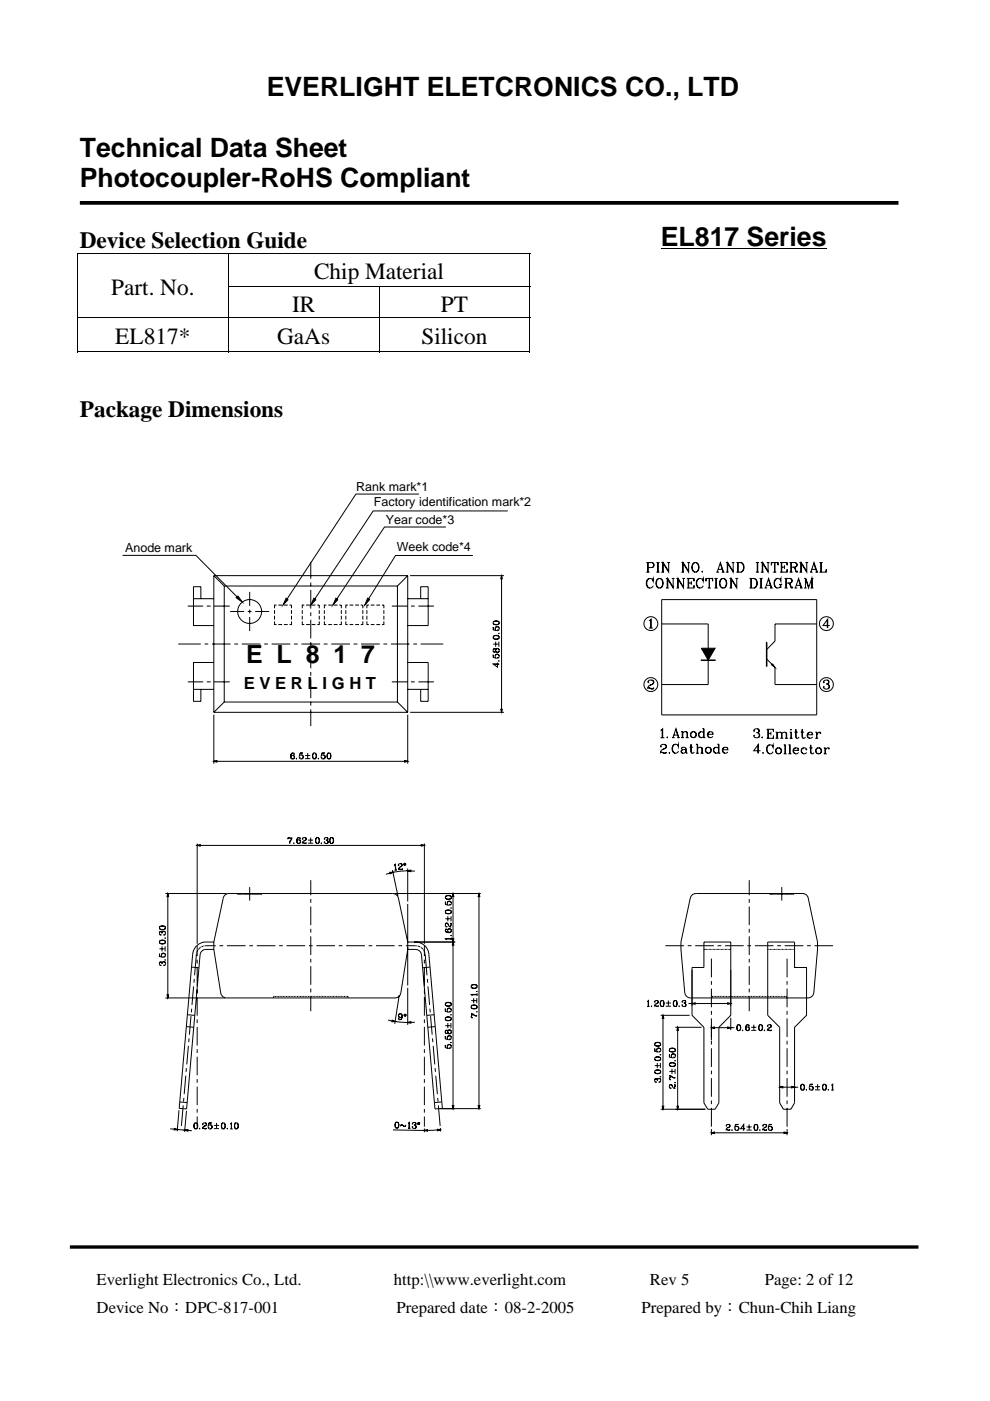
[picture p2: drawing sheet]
<svg xmlns="http://www.w3.org/2000/svg" width="210mm" height="297mm" viewBox="0 0 210 297" stroke-linecap="round" stroke-linejoin="round" font-family="sans-serif">
<path d="M14.8 264.4h179.9" fill="none" stroke="#000" stroke-width=".71" stroke-linecap="butt"/>
<g fill="none" stroke="#000" stroke-width=".21">
<path d="M16.4 53.7h96M16.4 53.8v6.8M48.4 53.8v6.8M112.3 53.8v6.8M140.1 52.8h35.1M16.4 67.4h96M16.4 74.6h31.9M16.4 60.7v6.6M16.4 67.4v7.3M48.3 60.7h64.1M48.4 60.7v6.6M48.4 67.4v7.3"/>
<path d="M48.5 74.6h31.8M80.4 60.7v6.6M80.4 67.4v7.3M80.5 74.6h31.7M112.3 60.7v6.6M112.3 67.4v7.3"/>
</g>
<path d="M16.9 43h173.6" fill="none" stroke="#000" stroke-width=".79" stroke-linecap="butt"/>
<path d="M16.4 53.6h.1v.2h-.1zM112.2 53.6h.2v.2h-.2zM16.4 60.6h.1v.1h-.1zM112.2 74.5h.2v.2h-.2z" fill="#000"/>
<path d="M19 97.6h171.5v155h-171.5z" fill="#fff"/>
<g fill="none" stroke="#000" stroke-width=".21">
<path d="M26 117.8h15.5l8.7 8.7M65.9 119.1v3.6M88.8 104.8h-13.3l-14.6 22.2M94.5 111.7h-13l-10.1 15.3M100.3 117.8h-16.4l-5.7 9.2M107.7 108.3h-28.6l-12.3 18.7M137 119.3h1.2a.53 .53 0 0 1 .5 .5 .53 .53 0 0 1-.5 .5h-.8M137.3 119.3v2M137.4 119.3v2M138.2 119.3a.55 .55 0 0 1 .4 .5 .55 .55 0 0 1-.4 .5M139.2 119.3h.6M139.4 119.3v2"/>
<path d="M139.6 119.3v2M140.2 119.3h.4M140.5 119.3v2M141.5 119.3h.5M141.8 119.3v2l-1.2-1.8M144.5 119.3h.3M144.7 119.3v2M145.7 119.3h.6M146 119.3v2l-1.2-1.8M147.3 119.3a1.06 1.06 0 0 0-.6 1.1 1.06 1.06 0 0 0 .8 .9 1.09 1.09 0 0 0 .7-1 1.09 1.09 0 0 0-.7-1 1.11 1.11 0 0 0-.7 .9 1.11 1.11 0 0 0 .5 1.1M147.5 119.3a1.16 1.16 0 0 1 0 2M152.7 119.6l.6 1.7"/>
<path d="M153.9 119.3h.4M154.2 119.3v2M155.2 119.3h.5M155.4 119.3v2l-1.1-1.8M156.1 119.3h1a1.09 1.09 0 0 1 .7 1 1.09 1.09 0 0 1-.7 1h-1M156.4 119.3v2M156.5 119.3v2M157.1 119.3a1.16 1.16 0 0 1 0 2M160.3 119.3h.6M160.5 119.3v2M160.7 119.3v2M161.3 119.3h.4"/>
<path d="M161.6 119.3v2M162.6 119.3h.6M162.9 119.3v2l-1.2-1.8M163.6 119.3l-.1 .5v-.5h1.5v.5l-.1-.5M164.2 119.3v2M164.3 119.3v2M165.4 119.3h1.5v.5l-.1-.5M165.7 119.3v2M165.8 119.3v2M166.3 119.8v.8M167.4 119.3h1.2a.49 .49 0 0 1 .4 .2 .49 .49 0 0 1-.1 .6l-.3 .1h-.8M167.7 119.3v2"/>
<path d="M167.8 119.3v2M168.6 119.3l.3 .4-.1 .4-.2 .1M169.5 119.3h.4M169.8 119.3v2M170.8 119.3h.5M171 119.3v2l-1.1-1.8M172.6 119.6l.6 1.7M173.7 119.3h.7M174 119.3v2M174.1 119.3v2M37.8 136.5h4.8M39.8 128.5h3.3"/>
<path d="M41 126.9h4.3M42.6 126.9v-2.5h-1.6v8.2h4.3M43.4 136.5h.8M43.9 128.5h.8M45 136.5h3.9M45.3 122h41.1M45.3 122v29M45.3 122l2.2 2.2M45.4 128.5h3.3M47.5 124.2h36.8M47.5 124.2v24.6M48.8 129.6h3"/>
<path d="M49.7 136.5h.8M50.1 126.7l.3-.4 1 1.4zM51.3 136.5h3.9M52.5 129.6h.8M52.9 125.5v3M52.9 129.2v.8M52.9 130.8v3M54.1 129.6h3M56 136.5h.8M57.6 136.5h4M58.2 131.7v.7h.4M58.2 129.4v.8"/>
<path d="M58.2 130.6v.8M58.6 128.3h-.4v.7M59 132.4h.8M59 128.3h.8M60.2 132.4h.8M60.2 128.3h.8M60.7 126.8l.4 .3-1.1 1.2zM61.4 128.3h.4v.7M61.8 131.7v.7h-.4M61.8 129.4v.8M61.8 130.6v.8M62.3 136.5h.8"/>
<path d="M63.9 136.5h4M64.1 131.7v.7h.4M64.1 129.4v.8M64.1 130.6v.8M64.5 128.3h-.4v.7M64.9 132.4h.8M64.9 128.3h.8M65.9 123.5v.8M65.9 125.1v3.9M65.9 129.8v.8M65.9 131.4v4M65.9 136.1v.8"/>
<path d="M65.9 137.7v4M66.1 132.4h.8M66.1 128.3h.8M66.5 126.8l.5 .3-1.1 1.2zM67.3 128.3h.4v.7M67.7 131.7v.7h-.4M67.7 129.4v.8M67.7 130.6v.8M68.6 136.5h.8M68.8 131.7v.7h.4M68.8 129.4v.8M68.8 130.6v.8"/>
<path d="M69.2 128.3h-.4v.7M69.6 132.4h.8M69.6 128.3h.8M70.2 136.5h4M70.8 132.4h.8M70.8 128.3h.8M71.2 126.8l.4 .3-1 1.2zM71.9 128.3h.5v.7M72.4 131.7v.7h-.5M72.4 129.4v.8M72.4 130.6v.8M73.3 131.7v.7h.4"/>
<path d="M73.3 129.4v.8M73.3 130.6v.8M73.7 128.3h-.4v.7M74.1 132.4h.8M74.1 128.3h.8M75 136.5h.8M75.3 132.4h.8M75.3 128.3h.8M76.5 128.3h.4v.7M76.6 136.5h3.9M76.9 131.7v.7h-.4M76.9 129.4v.8"/>
<path d="M76.9 130.6v.8M77.8 131.7v.7h.4M77.8 129.4v.8M77.8 130.6v.8M78 126.8l.4 .3-1.1 1.2zM78.2 128.3h-.4v.7M78.6 132.4h.8M78.6 128.3h.8M79.8 132.4h.8M79.8 128.3h.8M81 128.3h.4v.7M81.3 136.5h.8"/>
<path d="M81.4 131.7v.7h-.4M81.4 129.4v.8M81.4 130.6v.8M82.9 136.5h3.9M83.1 128.5h3.2M84.3 124.2v24.6M86.4 122v29M86.4 126.9h4.4M86.4 122l-2.1 2.2M87 122h19.8M87.1 128.5h.8M87.6 136.5h.8"/>
<path d="M88.7 128.5h3.3M89.2 136.5h4.8M89.2 126.9v-2.5h1.6v8.2h-4.4M104.6 138l.1 .3 .4-.1v-.4l-.2-.3-.3 .1v.4l.1 .2 .4-.2M104.6 137.8l.1-.2 .4 .2 .2-.3a.42 .42 0 0 1 .6 .4 .42 .42 0 0 1-.7 .4l-.1-.3M104.6 135.2a.69 .69 0 0 0 .6 .4 .69 .69 0 0 0 .6-.5 .69 .69 0 0 0-.6-.4 .69 .69 0 0 0-.6 .5 .82 .82 0 0 0 1.2 0M104.6 132.1a.69 .69 0 0 0 .6 .4 .69 .69 0 0 0 .6-.5 .69 .69 0 0 0-.6-.4 .69 .69 0 0 0-.6 .5 .82 .82 0 0 0 1.2 0M104.6 136.6h1M104.6 139.4v-.6v.6l.6 .1a.45 .45 0 0 1-.2-.7 .45 .45 0 0 1 .7 0 .45 .45 0 0 1-.2 .7h.1M104.6 135a.86 .86 0 0 1 1.2 .1M104.6 133.6v-.7v.7l.6 .1a.44 .44 0 0 1-.2-.7 .44 .44 0 0 1 .7 0 .44 .44 0 0 1-.2 .7l.1-.1M104.6 131.9a.89 .89 0 0 1 1.2 .1"/>
<path d="M105 139l.3-.3 .5 .3M105 133.2l.3-.3h.3l.2 .3M105.1 138l.2 .3h.3l.2-.3M105.1 136v1.1M105.2 137.7l.4-.2 .2 .3M105.7 134.3h.1zM105.8 136v1.1M106.1 122.8l.2-.8 .2 .8M106.3 122v29M137 121.3h.7M137.6 131.6l.4-.3v1.9M137.6 133.2h.8"/>
<path d="M137.7 122.6a1.16 1.16 0 0 0 0 2.1M138 131.4v1.8M138.4 122.9l.1 .3v-.6l-.1 .3a.75 .75 0 0 0-.9-.2 .75 .75 0 0 0-.5 .7v.5a.75 .75 0 0 0 .6 .8 .75 .75 0 0 0 .9-.5M139.2 121.3h.6M139.7 122.6a1.1 1.1 0 0 0-.6 1.1 1.1 1.1 0 0 0 .6 1 1.03 1.03 0 0 0 .9-1 1.03 1.03 0 0 0-.9-1.1 1.18 1.18 0 0 0 0 2.1M139.9 122.6a1.18 1.18 0 0 1 0 2.1M140.2 121.3h.6M140.3 132.3h9.9v12.8h-9.9M140.3 127.1h32.9v24.5h-32.9zM141.2 122.6h.4M141.2 124.7h.6M141.5 122.6v2.1"/>
<path d="M141.8 121.1l-1.2-1.8v2M142.4 122.6h.6M142.7 124.5l-1.1-1.9v2.1M142.7 122.6v2.1l-1.1-1.9M143.4 122.6h.4M143.4 124.7h.6M143.7 122.6v2.1M144.5 121.3h.5M144.7 122.6h.5M144.9 124.5l-1.1-1.9v2.1M144.9 122.6v2.1l-1.1-1.9M145.6 122.6h1.6v.6l-.1-.6"/>
<path d="M145.6 124.7h1.6v-.6l-.1 .6M145.9 122.6v2.1M146 121.1l-1.2-1.8v2M146 122.6v2.1M146 123.6h.6M146.6 123.2v.8M148.3 122.6a1.15 1.15 0 0 0 0 2.1M148.7 139.9l1.5 .1zM148.7 137.4h2.9l-1.4 2.6zM148.8 121.2h.2zM149 122.9l.1 .3v-.6l-.1 .3a.75 .75 0 0 0-.9-.2 .75 .75 0 0 0-.5 .7 .9 .9 0 0 0 .2 1 .9 .9 0 0 0 1 .2l.3-.4M149.8 122.6l-.1 .6v-.6h1.4v.6l-.1-.6"/>
<path d="M150.1 124.7h.6M150.2 139.9l1.4 .1zM150.3 122.6v2.1M150.4 122.6v2.1M151.5 122.6h.7M151.5 124.7h.7M151.8 122.6v2.1M151.9 121.3h.6M151.9 122.6v2.1M152.1 121.3l.6-2 .7 2M152.3 120.7h.8M153 121.3h.6"/>
<path d="M153.2 122.6a1.06 1.06 0 0 0-.7 1.1 1.06 1.06 0 0 0 .9 1 1.06 1.06 0 0 0 .7-1.1 1.06 1.06 0 0 0-.9-1 1.18 1.18 0 0 0 0 2.1M153.4 122.6a1.18 1.18 0 0 1 0 2.1M153.9 121.3h.6M154.7 122.6h.3M154.7 124.7h.5M155 122.6v2.1M155.4 121.1l-1.1-1.8v2M155.9 122.6h.6M156.2 124.5l-1.2-1.9v2.1M156.2 122.6v2.1l-1.2-1.9M158.9 122.6h1a1.09 1.09 0 0 1 .7 1.1 1.09 1.09 0 0 1-.7 1h-1M159.2 122.6v2.1"/>
<path d="M159.3 122.6v2.1M159.9 122.6a1.15 1.15 0 0 1 0 2.1M160.3 121.3h.6M161 122.6h.7M161 124.7h.7M161.3 121.3h.6M161.3 122.6v2.1M161.4 122.6v2.1M162.1 124.7h.6M162.3 124.7l.7-2.1 .6 2.1M162.5 124.1h.8M162.5 136.2l.1 5z"/>
<path d="M162.5 136.2v5M162.6 139.7l1.7 1.8v3.6h8.9M162.9 121.1l-1.2-1.8v2M163 122.9l.5 1.8M163.2 124.7h.6M163.9 121.3h.7M164.8 122.6a1.16 1.16 0 0 0 0 2.1M165.2 123.9h.6M165.4 121.3h1.5v-.6l-.1 .6M165.5 122.9l.1 .3v-.6l-.1 .3a.74 .74 0 0 0-.9-.2 .74 .74 0 0 0-.5 .7 .89 .89 0 0 0 .2 1 .89 .89 0 0 0 1 .2l.2-.2M165.5 123.9v.8M165.6 123.9v.8"/>
<path d="M165.8 120.2h.5M166.3 122.6h1.2l.5 .4-.2 .5-1.1 .1M166.3 124.7h.7M166.6 122.6v2.1M166.7 122.6v2.1M167.2 123.6l.3 .2 .4 .8 .2-.1M167.4 123.7l.3 .9 .3 .1 .1-.3M167.4 121.3h.7M167.5 122.6l.4 .4-.1 .4-.3 .2M168.3 120.2l.3 .2 .2 .7h.3M168.4 120.3l.4 1h.2l.1-.3M168.4 124.7h.6"/>
<path d="M168.6 124.7l.7-2.1 .7 2.1M168.8 124.1h.9M169.3 122.9l.6 1.8M169.5 121.3h.6M169.6 124.7h.6M170.5 122.6h.4l.5 1.8M170.5 124.7h.5M170.8 124.7v-2.1l.6 2.1 .7-2.1v2.1M171 121.1l-1.1-1.8v2M171.7 121.3h.6M171.8 124.7h.7M171.9 121.3l.7-2 .7 2"/>
<path d="M172.1 120.7h.9M172.1 122.6h.4M172.2 122.6v2.1M172.9 121.3h.6M173.2 132.3h-8.9v3.6l-1.7 1.8M173.7 121.3h1.5v-.6l-.1 .6M175.4 131.4v1.8M175.9 132.6h-1.4l1-1.3v1.9M39.8 144.6h3.3M41 146.2h4.3M43.9 144.6h.8M45.3 151h41.1"/>
<path d="M45.3 151.5v10.4M45.3 140.5h-4.3v8.2h1.6v-2.5M45.4 144.6h3.3M47.5 148.8h36.8M47.5 148.8l-2.2 2.2M62 159.6a.77 .77 0 0 0 0 1.3M62.3 159.8v.2l-.1-.4a.64 .64 0 0 0-.6 .6 .64 .64 0 0 0 .5 .7 .39 .39 0 0 0 .4-.4 .39 .39 0 0 0-.4-.4 .39 .39 0 0 0-.4 .4M63.6 159.7l.6-.1h-.6l-.1 .7a.45 .45 0 0 1 .7-.2 .45 .45 0 0 1 0 .7 .45 .45 0 0 1-.7-.2v.1M65.2 159.6v1.1M65.9 142.5v.8M65.9 144.1v3.9M65.9 148.8v.8"/>
<path d="M65.9 150.4v3.5M66.6 159.6a.69 .69 0 0 0-.4 .7 .69 .69 0 0 0 .5 .6 .69 .69 0 0 0 .4-.7 .69 .69 0 0 0-.5-.6 .82 .82 0 0 0 0 1.3M66.9 159.7a.88 .88 0 0 1-.2 1.2M68.2 159.7l.7-.1h-.7l-.1 .7a.45 .45 0 0 1 .7-.2 .45 .45 0 0 1 0 .7 .45 .45 0 0 1-.7-.2l.1 .1M69.7 159.6a.69 .69 0 0 0-.4 .7 .69 .69 0 0 0 .5 .6 .69 .69 0 0 0 .4-.7 .69 .69 0 0 0-.5-.6 .82 .82 0 0 0 0 1.3M69.9 159.7a.88 .88 0 0 1-.1 1.2M83.1 144.6h3.2M84.3 148.8l2.1 2.2M86.4 151.5v10.4M86.4 146.2h4.4M86.4 140.5h4.4v8.2h-1.6v-2.5M87 151h19.8"/>
<path d="M87.1 144.6h.8M88.7 144.6h3.3M104.7 140.8h1.1M105.5 140.5v1l-.9-.7h1.2M105.8 140.1v.1zM106.1 150.3l.2 .7 .2-.7M137.5 144.5v.2l-.1-.1a.66 .66 0 0 1 .6-.4 .66 .66 0 0 1 .6 .5l-.3 .4a.94 .94 0 0 0-.9 1M137.6 145.8l.5 .3h.4l.1-.3-.2 .2-.8-.2-.2 .1M138.2 144.2l.3 .2v.3l-.7 .6M140 154.9l.5-.4v1.9M140 156.4h.9M140.1 158.2v.2l-.1-.1a.65 .65 0 0 1 .7-.5 .65 .65 0 0 1 .6 .6l-.4 .3a.94 .94 0 0 0-.9 1"/>
<path d="M140.3 159.5l.5 .2h.3l.2-.2-.3 .1-.7-.1-.3 .1M140.4 154.6v1.8M140.9 157.8l.3 .4a.74 .74 0 0 1-.7 .7M141.4 156.3h.2zM141.9 159.6h.1zM142.5 156.4h.5M142.7 156.4l.6-1.9 .6 1.9M142.9 155.9h.8M143.1 157.8a1.1 1.1 0 0 0 0 1.9M143.3 154.7l.5 1.7M143.6 156.4h.5M143.8 158.1v.2v-.5v.3a.71 .71 0 0 0-.8-.3 .71 .71 0 0 0-.5 .7 .79 .79 0 0 0 .2 1 .79 .79 0 0 0 1.1-.1v-.2"/>
<path d="M144.4 156.4h.6M144.4 155.1h.4v1.3M144.6 158.6l-.1 .1 .3-.3 .6 .2 .1 .8 .2 .3M144.7 155.1v1.3M144.8 159a.38 .38 0 0 0-.3 .3 .38 .38 0 0 0 .3 .4M144.8 155.4a.61 .61 0 0 1 1 0v1M145.4 158.6v.8l.4 .3M145.4 158.8l-.9 .2-.1 .4a.57 .57 0 0 0 1 0M145.4 155.1l.3 .3v1M145.4 156.4h.6M146.2 158.4h.7M146.5 157.8l.1 1.8a.37 .37 0 0 0 .6-.2"/>
<path d="M146.6 157.8v1.5l.1 .4M146.9 155.1a.64 .64 0 0 0-.4 1 .64 .64 0 0 0 1.1 0 .64 .64 0 0 0-.5-1 .65 .65 0 0 0-.6 .6 .65 .65 0 0 0 .4 .7M147.1 155.1a.67 .67 0 0 1 .5 .7 .67 .67 0 0 1-.5 .6M147.6 157.8h.3v1.9M147.6 159.7h.6M147.8 157.8v1.9M147.9 158.7a.61 .61 0 0 1 1 0v1M148.5 158.4l.3 .3v1M148.5 159.7h.7M148.6 155.1a.67 .67 0 0 0-.4 .7 .67 .67 0 0 0 .4 .6M148.9 154.5h.4v1.9M149.2 155.4a.61 .61 0 0 0-.9-.1 .61 .61 0 0 0 0 .9 .61 .61 0 0 0 .9-.1"/>
<path d="M149.2 154.5v1.9h.3M150.1 158.4a.64 .64 0 0 0-.5 1 .64 .64 0 0 0 1.1 0 .64 .64 0 0 0-.4-1 .65 .65 0 0 0-.7 .6 .65 .65 0 0 0 .5 .7M150.1 155.7h1.1a.64 .64 0 0 0-.8-.5 .64 .64 0 0 0-.5 .7 .64 .64 0 0 0 .8 .5l.5-.3M150.3 158.4a.66 .66 0 0 1 .4 .7 .66 .66 0 0 1-.4 .6M150.5 155.1a.67 .67 0 0 0-.4 .7 .67 .67 0 0 0 .4 .6M151 155.2l.1 .5M151.8 158.4a.66 .66 0 0 0-.5 .7 .66 .66 0 0 0 .5 .6M152.1 157.8h.3v1.9M152.3 158.7a.61 .61 0 0 0-.9-.1 .61 .61 0 0 0 0 .9 .61 .61 0 0 0 .9-.1M152.3 157.8v1.9h.4M153.2 159h1.1a.63 .63 0 0 0-.7-.5 .63 .63 0 0 0-.5 .8 .63 .63 0 0 0 .8 .4l.4-.3M153.7 158.4a.67 .67 0 0 0-.5 .7 .67 .67 0 0 0 .5 .6"/>
<path d="M154.2 158.5v.5M159.9 154.9v.2v-.4a.72 .72 0 0 1 1.1 .1l-.1 .4-.6 .1M160.6 154.5l.3 .3v.3l-.3 .2a.55 .55 0 0 1 .5 .6 .55 .55 0 0 1-.5 .5l-.6-.1-.2-.2 .1-.2v.2M160.7 158v1.7M160.9 155.5a.61 .61 0 0 1-.1 .8M161.2 159.2h-1.4l1-1.4v1.9M161.5 156.3h.2zM161.7 159.6h.2zM162.5 154.6h1.5v.6l-.1-.6M162.5 156.5h1.5v-.5l-.1 .5M162.8 154.6v1.9M162.9 154.6v1.9"/>
<path d="M162.9 155.5h.5M163.2 157.9a1.08 1.08 0 0 0 0 1.9M163.4 155.2v.7M163.8 140.7l.5 .8-.7-.6zM163.8 158.2l.1 .3v-.6l-.1 .3a.79 .79 0 0 0-1-.1 .79 .79 0 0 0-.3 1 .71 .71 0 0 0 .6 .7 .71 .71 0 0 0 .8-.4M164.4 155.2h.4v1.3M164.4 156.5h.7M164.7 155.2v1.3M164.8 155.5a.58 .58 0 0 1 1 0v1M165 158.6a.64 .64 0 0 0-.5 .9 .64 .64 0 0 0 1.1 0 .64 .64 0 0 0-.4-.9 .65 .65 0 0 0-.7 .5 .65 .65 0 0 0 .5 .7M165.2 158.6a.67 .67 0 0 1 .4 .6 .67 .67 0 0 1-.4 .6M165.4 155.2l.3 .3v1"/>
<path d="M165.4 156.5h.7M165.8 155.5a.58 .58 0 0 1 1 0v1M166.2 157.9h.3v1.9M166.2 159.8h.6M166.4 155.2l.3 .3v1M166.4 157.9v1.9M166.4 156.5h.7M167.2 157.9h.3v1.9M167.2 159.8h.6M167.4 155.2h.4v1.3M167.4 157.9v1.9M167.4 156.5h.7"/>
<path d="M167.7 154.6v.2zM167.7 155.2v1.3M168.2 159.1h1.1a.63 .63 0 0 0-.8-.5 .63 .63 0 0 0-.4 .8 .63 .63 0 0 0 .8 .4l.4-.2M168.4 155.2h.7M168.7 158.6a.66 .66 0 0 0-.5 .6 .66 .66 0 0 0 .5 .6M168.7 154.6l.1 1.8a.37 .37 0 0 0 .6-.1M168.8 154.6v1.6l.2 .3M169.1 158.6l.1 .5M169.8 155.2h.7M170 154.6l.1 1.8a.37 .37 0 0 0 .7-.1M170.1 154.6v1.6l.2 .3M170.4 158.6a.67 .67 0 0 0-.5 .6 .67 .67 0 0 0 .5 .6"/>
<path d="M170.9 158.8v.1h.1a.64 .64 0 0 0-.9-.2 .64 .64 0 0 0 0 1 .64 .64 0 0 0 .9-.1M171.2 155.8h1.1a.63 .63 0 0 0-.8-.5 .63 .63 0 0 0-.4 .8 .63 .63 0 0 0 .8 .4l.4-.2M171.6 158.6h.7M171.7 155.2a.69 .69 0 0 0-.5 .7 .69 .69 0 0 0 .5 .6M171.9 157.9v1.8a.37 .37 0 0 0 .7-.1M171.9 157.9v1.6l.2 .3M172.1 155.3l.1 .5M172.8 155.2h.4v1.3M172.8 156.5h.7M173.1 155.2v1.3M173.5 158.6a.64 .64 0 0 0-.5 .9 .64 .64 0 0 0 1.1 0 .64 .64 0 0 0-.4-.9 .65 .65 0 0 0-.7 .5 .65 .65 0 0 0 .5 .7M173.7 158.6a.67 .67 0 0 1 .4 .6 .67 .67 0 0 1-.4 .6"/>
<path d="M173.9 155.3v.2l.1-.2a.46 .46 0 0 0-.7 .2l-.1 .3M174.6 159.8h.7M174.6 158.6h.4v1.2M174.7 144.5v.2l-.1-.1a.6 .6 0 0 1 .6-.4 .6 .6 0 0 1 .6 .5l-.1 .2-.6 .1M174.9 158.6v1.2M175.4 144.2a.48 .48 0 0 1 .2 .7l-.2 .1a.55 .55 0 0 1 .5 .6 .55 .55 0 0 1-.5 .5l-.6-.1-.2-.3 .1-.1v.1M175.7 145.2a.58 .58 0 0 1-.1 .8M175.7 158.6v.2l.1-.2a.53 .53 0 0 0-.8 .5M41.8 178.9v21.2M41.8 179.2h48.2M42.6 179l-.8 .2 .8 .2M45.3 161.4h41.1"/>
<path d="M46.1 161.2l-.8 .2 .8 .2M61 177.8l.2-.2 .5 .2 .2-.2-.4 1.2M61 177.6v.3M61.1 177.7l.6 .1M61.8 177.9l-.3 .5-.1 .4M62.2 160.2l.2 .3-.3 .4M62.3 178.7v.1zM62.8 160.8h.1zM63.3 177.6a.75 .75 0 0 0 0 1.2M63.5 178.1l.2 .4-.3 .3M63.6 177.8v.1l-.1-.3a.63 .63 0 0 0-.6 .6 .63 .63 0 0 0 .5 .6 .39 .39 0 0 0 .3-.4 .39 .39 0 0 0-.3-.3 .39 .39 0 0 0-.4 .3M64 160.1l.3 .3-.1 .3-.2 .2"/>
<path d="M64.2 177.8l-.1 .1a.43 .43 0 0 1 .5-.3 .43 .43 0 0 1 .4 .3l-.8 .6-.1 .3M64.3 178.7l.3 .1 .4-.1h-.9M64.7 177.6l.2 .3-.5 .4M64.7 160.2h1.1M64.7 160.8h1.1M65.3 178.1h1.1M65.3 178.8h1.1M65.9 177.6v1.1M67.2 177.6a.67 .67 0 0 0-.3 .7 .67 .67 0 0 0 .5 .5 .67 .67 0 0 0 .3-.6 .67 .67 0 0 0-.5-.6 .8 .8 0 0 0 0 1.2M67.5 160.8h.1zM67.5 177.6a.86 .86 0 0 1-.1 1.2M68.2 178.7v.1z"/>
<path d="M68.6 160.1l.3 .3v.3l-.3 .2M68.8 177.8l-.1 .1a.4 .4 0 0 1 .5-.3 .4 .4 0 0 1 .3 .3l-.4 .2M69.3 177.6l.2 .2-.2 .3 .3 .3a.43 .43 0 0 1-.4 .5 .43 .43 0 0 1-.5-.4l.1 .1M69.5 178.2l-.1 .6M70.3 177.6a.67 .67 0 0 0-.4 .7 .67 .67 0 0 0 .5 .5 .72 .72 0 0 0 0-1.2 .72 .72 0 0 0-.1 1.2M70.5 177.6a.88 .88 0 0 1-.1 1.2M85.7 161.2l.7 .2-.7 .2M89.2 179l.8 .2-.8 .2M90 178.9v21.2M33.8 199.8a.69 .69 0 0 0 .7 .4 .69 .69 0 0 0 .6-.5 .69 .69 0 0 0-.7-.4 .69 .69 0 0 0-.6 .5 .82 .82 0 0 0 1.3 0M33.8 197.7l.2-.2 .4 .2 .2-.3a.42 .42 0 0 1 .5 .4 .42 .42 0 0 1-.3 .5v-.1M33.8 196.8a.69 .69 0 0 0 .7 .4 .69 .69 0 0 0 .6-.5 .69 .69 0 0 0-.7-.4 .69 .69 0 0 0-.6 .5 .82 .82 0 0 0 1.3 0"/>
<path d="M33.9 199.6a.86 .86 0 0 1 1.2 .1M33.9 196.5a.89 .89 0 0 1 1.2 .2M34.4 197.9l-.2-.4a.39 .39 0 0 0-.4 .4 .39 .39 0 0 0 .3 .4v-.1M34.5 197.5l.5 .1M35 198.8v.1zM35.1 189.4h12.9M35.4 190.2l.2-.8 .2 .8M35.6 189.4h.1M35.6 189.4v22.2M45.3 199.7h-1.6a2.83 2.83 0 0 0-2.8 2.6l-2.9 32.7M45.3 199.7v1.6M50.4 189.4v.1"/>
<path d="M50.4 189.6h.1M50.6 189.6h.1M50.8 189.6h.1M51 189.6h.1M51.2 189.6h.1M51.4 189.6h.1M51.5 189.6h.2M51.7 189.6h.2M51.9 189.6h.1M52.1 189.6h.1M52.3 189.6h.1M52.5 189.6h.1"/>
<path d="M52.7 189.6h.1M52.9 189.6h.1M52.9 188.1v2.8M53.1 189.6h.1M53.3 189.6h.1M53.4 189.6h.2M53.6 189.6h.1M53.8 189.6h.1M54 189.6h.1M54.2 189.6h.1M54.4 189.6h.1M54.6 189.6h.3"/>
<path d="M54.9 189.6h.2M55.1 189.6h.2M55.5 189.4v.1M55.5 189.6h-.2M65.9 186.6v3.2M65.9 190.6v.8M65.9 192.2v4M65.9 196.9v.8M65.9 198.5v4M82.5 184.9l.8 .1-.7 .3M83.2 184.5l1.2 5.4M83.2 189.4a1.26 1.26 0 0 1 1.3 1l1.9 9.3h10.2"/>
<path d="M83.2 189.4l-34.9 .1-.5 .2-.4 .5-2.1 9.5M83.5 183.5l.3-.3 .1 1.3M83.6 189.4h18.3M83.8 183.3l.1 1.2M84.2 184.5h-.6M84.5 183.4l-.1 .1a.4 .4 0 0 1 .5-.4 .4 .4 0 0 1 .3 .5l-.5 .3-.2 .5M84.7 184.2l.3 .2 .3-.1v-.2l-.1 .2h-.7M84.9 183.1l.3 .4-.4 .4M85.4 184.7h.1M85.9 183l-.3 .2 .2 .3M85.9 183l.1 .2-.2 .3v-.5M85.9 183v.4"/>
<path d="M86.4 184.1v7M86.4 191.6v17.3M87.2 184.4l-.8 .2 .8 .2M88 184.7a15.5 15.5 0 0 0-6.2 .7M88.1 199.7a2.83 2.83 0 0 1 2.8 2.6l2.9 32.7-1.6 .1-2.8-32.6a1.27 1.27 0 0 0-1.3-1.2h-1.7l-1.4 9.2a1.25 1.25 0 0 1-1.3 1.1h-35.7a1.28 1.28 0 0 1-1.2-1.1l-1.5-9.2M94.4 197.3a.77 .77 0 0 0 1.3 .1M94.4 196l.4-.3 .3 .5M94.4 193.4a.69 .69 0 0 0 .7 .4 .69 .69 0 0 0 .6-.5 .69 .69 0 0 0-.7-.4 .69 .69 0 0 0-.6 .5 .82 .82 0 0 0 1.3 0M94.4 190.3a.69 .69 0 0 0 .7 .4 .69 .69 0 0 0 .6-.5 .69 .69 0 0 0-.7-.4 .69 .69 0 0 0-.6 .5 .82 .82 0 0 0 1.3 0M94.4 194.8h1.1M94.5 193.2a.84 .84 0 0 1 1.2 .1M94.5 191.8l-.1-.6v.6l.6 .1a.45 .45 0 0 1-.2-.7 .45 .45 0 0 1 .8 0 .45 .45 0 0 1-.2 .7v-.1"/>
<path d="M94.5 190.1a.86 .86 0 0 1 1.2 .1M94.5 199.1h1.2M94.6 197h.1h-.1l-.2 .1a.64 .64 0 0 0 .6 .6 .64 .64 0 0 0 .7-.4 .39 .39 0 0 0-.4-.4 .39 .39 0 0 0-.4 .4 .39 .39 0 0 0 .4 .4M94.7 196.5a.4 .4 0 0 1-.3-.5 .4 .4 0 0 1 .5-.3l.4 .8h.4M94.8 191.4l.4-.3 .5 .3M95 197.1l.3-.1 .4 .3M95 194.2v1.1M95.5 196.4l.2-.3v-.3l-.2-.1 .1 .2v.6M95.6 198.3h.1M95.6 192.4h.1M95.6 194.2v1.1M95.7 199h-1.3l.3 .3"/>
<path d="M95.7 198.8v.5M95.9 190.2l.2-.8 .2 .8M95.9 198.9l.2 .8 .2-.8M96.1 189.4v45.7M101.3 190.2l.3-.8 .2 .8M101.6 189.4v45.7M146.7 189.8l.8-.4h22.6a1.21 1.21 0 0 1 1.3 1l1.9 9.3v1.6l-.7 9.1a1.27 1.27 0 0 1-1.3 1.2h-25l-.7-.4-.4-.8-.8-9.1v-1.6l1.9-9.3zM158.9 186.6v3.2M158.9 190.6v.8M158.9 192.2v4M158.9 196.9v.8M158.9 198.5v4"/>
<path d="M162.8 199.7h5.7v5.4h2.5v10.2l-2.5 2.5v16l-.8 1.4h-1.6l-.8-1.4v-16l-2.5-2.5zM163.2 189.6h.2M163.2 189.4v.1M163.4 189.6h.2M163.6 189.6h.1M163.8 189.6h.1M164 189.6h.1M164.2 189.6h.1M164.4 189.6h.1M164.5 189.6h.2M164.7 189.6h.2M164.9 189.6h.2"/>
<path d="M165.1 189.6h.1M165.3 189.6h.1M165.5 189.6h.1M165.7 189.6h.1M165.8 188.1v2.8M165.9 189.6h.1M166.1 189.6h.1M166.3 189.6h.1M166.5 189.6h.1M166.6 189.6h.4M167 189.6h.2M167.2 189.6h.1"/>
<path d="M167.4 189.6h.1M167.6 189.6h.1M167.8 189.6h.1M168 189.6h.1M168.3 189.6h-.1M168.3 189.4v.1M33.8 204.2l.2-.2 .4 .2 .2-.3a.43 .43 0 0 1 .5 .3 .43 .43 0 0 1-.3 .5M33.8 201.2h1.1M33.9 202.8l-.1-.6v.6l.6 .1a.45 .45 0 0 1-.2-.7 .45 .45 0 0 1 .8 0 .45 .45 0 0 1-.2 .7M34.2 202.4l.4-.3 .5 .3M34.4 204.4l-.2-.5a.4 .4 0 0 0-.4 .4 .4 .4 0 0 0 .3 .4M34.4 200.6v1.1"/>
<path d="M34.5 204l.5 .1M34.9 203.5h.2zM35 200.6v1.1M35.1 211.6h12.7M35.4 210.8l.2 .8 .2-.8M39.5 217.7l1.6 .1M39.7 215.1l1.6 .2M40.5 215.4l-.3 4M40.6 205l1.6 .2M40.6 213.9v.8M41 209.1l-.3 4M41.2 207.6l-.1 .7"/>
<path d="M41.7 202.1l-.4 4.7M41.7 202v.1M41.8 200.5v2.2M41.8 203.5v.8M41.8 205.1v3.9M41.8 209.8v.8M41.8 211.4v3.9M41.8 216.1v.8M41.8 217.7v4M42 201.4l-.2 .5M42.1 201.3l-.1 .1M42.5 200.9l-.4 .3"/>
<path d="M42.6 200.8v.1M43.2 200.6l-.5 .1M43.3 200.5l-.1 .1M45.3 201.3h-1.6a1.27 1.27 0 0 0-1.3 1.2l-2.8 32.6M45.7 200.5h-2.2M46.5 200.5h.8M48.1 200.5h4M52.9 200.5h.7M54.4 200.5h4M58.2 211.3h-.2v.3M58.3 211.3h.2M58.7 211.3h.2"/>
<path d="M59 211.3h.2M59.2 200.5h.8M59.3 211.3h.2M59.6 211.3h.3M60 211.3h.2M60.3 211.3h.2M60.6 211.3h.3M60.7 200.5h4M61 211.3h.2M61.3 211.3h.2M61.6 211.3h.2M62 211.3h.2"/>
<path d="M62.3 211.3h.2M62.6 211.3h.2M63 211.3h.2M63.3 211.3h.2M63.6 211.3h.2M63.9 211.3h.3M64.3 211.3h.2M64.6 211.3h.2M64.9 211.3h.3M65.3 211.3h.2M65.5 200.5h.8M65.6 211.3h.2"/>
<path d="M65.9 203.3v.8M65.9 204.9v3.9M65.9 209.6v.8M65.9 211.2v3.2M66 211.3h.2M66.3 211.3h.2M66.6 211.3h.2M67 211.3h.2M67.1 200.5h3.9M67.3 211.3h.2M67.6 211.3h.2M67.9 211.3h.3"/>
<path d="M68.3 211.3h.2M68.6 211.3h.2M68.9 211.3h.3M69.3 211.3h.2M69.6 211.3h.2M69.9 211.3h.2M70.3 211.3h.2M70.6 211.3h.2M70.9 211.3h.2M71.2 211.3h.3M71.6 211.3h.2M71.8 200.5h.8"/>
<path d="M71.9 211.3h.2M72.2 211.3h.3M72.6 211.3h.2M72.9 211.3h.3M73.3 211.3h.2M73.4 200.5h4M73.6 211.3h.2v.3M78.1 200.5h.8M79.7 200.5h4M82.3 216.3l2.5 .4h3.2M83.1 216.2l.7 .4h-.8M84.5 200.5h.8"/>
<path d="M84.6 211l-.9 6.1M84.7 210.5h.1M84.9 214.9l-.4 .4 .3 .4M85 214.9l.2 .4-.3 .9M85.2 215.4a.41 .41 0 0 1-.5 .3 .41 .41 0 0 1-.2-.7 .41 .41 0 0 1 .7 0 .69 .69 0 0 1 .1 .8 .69 .69 0 0 1-.7 .4l-.1-.3v.1M85.9 215l-.2 .3 .2 .2 .2-.2-.1-.3M86 215l-.3 .2 .1 .2M86 215l-.1 .5M86 200.5h2.3M86.4 209.4v7.9M87.2 216.6l-.8 .2 .8 .2M88.4 200.5l.1 .1"/>
<path d="M88.6 200.6l.5 .1M89.2 200.8v.1M89.3 200.9l.3 .3M89.7 201.3l.1 .1M89.8 201.4l.2 .5M90 200.5v2.2M90 203.5v.8M90 205.1v3.9M90 209.8v.8M90 211.4v3.9M90 216.1v.8M90 217.7v4"/>
<path d="M90.1 202v.1M90.1 202.1l.4 4.7M90.6 207.6l.1 .7M90.7 209.1l.4 4M91.1 213.9l.1 .8M91.2 205l-1.6 .2M91.3 215.4l.3 4M92.1 215.1l-1.6 .2M92.3 217.7l-1.6 .1M94.4 218.9l.2 .2h.3l.1-.4-.2-.3-.3 .1-.1 .4 .2 .2 .4-.2M94.4 218.7l.2-.2 .4 .2 .2-.3a.43 .43 0 0 1 .5 .4 .43 .43 0 0 1-.5 .4l-.2-.3M94.4 216.1a.69 .69 0 0 0 .7 .3 .69 .69 0 0 0 .6-.5 .69 .69 0 0 0-.7-.3 .69 .69 0 0 0-.6 .5 .82 .82 0 0 0 1.3 0"/>
<path d="M94.4 213a.69 .69 0 0 0 .7 .3 .69 .69 0 0 0 .6-.4 .69 .69 0 0 0-.7-.4 .69 .69 0 0 0-.6 .5 .79 .79 0 0 0 1.3 0M94.4 217.5h1.1M94.5 215.8a.89 .89 0 0 1 1.2 .1M94.5 214.4l-.1-.6v.6l.6 .2a.45 .45 0 0 1-.2-.7 .45 .45 0 0 1 .8 0 .45 .45 0 0 1-.2 .7v-.1M94.5 212.7a.89 .89 0 0 1 1.2 .2M94.8 219.9l.4-.3 .5 .3M94.8 214.1l.4-.3 .5 .3M95 218.9l.2 .2 .5-.2M95 216.9v1.1M95 218.5l.4-.1 .3 .3M95.6 215.1v.1zM95.6 216.9v1.1"/>
<path d="M95.9 200.5l.2-.8 .2 .8M99.9 213.6a.67 .67 0 0 0 .7 .3 .67 .67 0 0 0 .6-.5 .72 .72 0 0 0-1.3 0 .72 .72 0 0 0 1.3 .2M99.9 209.2a.67 .67 0 0 0 .7 .4 .67 .67 0 0 0 .6-.5 .72 .72 0 0 0-1.3 0 .72 .72 0 0 0 1.3 .1M99.9 215.8h.4M99.9 212.2h1.1M99.9 213.3a.88 .88 0 0 1 1.3 .1M99.9 209a.88 .88 0 0 1 1.3 .1M99.9 210.9h1.3M100.1 215.2l-.1 .5M100.3 215l.4 .3 .5 .1M100.4 211.6v1.1M101.1 214.5h.1"/>
<path d="M101.1 210.1h.1M101.1 211.6v1.1M101.2 215.3l-1.3-.4 .2 .2-.2 .5 .2 .2M101.2 210.8h-1.3l.2 .3M101.2 210.6v.5M137.2 212.4l.3-.3v1.3M137.2 213.4h.5M137.4 212.2v1.2M138.2 213.3v.1zM138.8 212.4a.4 .4 0 0 1 .5-.3 .4 .4 0 0 1 .3 .5l-.7 .3-.1 .5M138.9 213.2l.4 .2h.2l.1-.2-.2 .1h-.6M139.3 212.1l.3 .4-.5 .4"/>
<path d="M140.1 215.3h6.1M140.3 212.1a.69 .69 0 0 0-.3 .7 .69 .69 0 0 0 .4 .6 .69 .69 0 0 0 .4-.7 .69 .69 0 0 0-.5-.6 .78 .78 0 0 0 0 1.3M140.4 216l.2-.7 .2 .7M140.6 212.2a.89 .89 0 0 1-.2 1.2M140.6 215.3v19.9M141.1 200.5h3.9M141.2 212.7h1.1M141.2 213.3h1.1M141.7 212.1v1.1M143.1 212.1a.69 .69 0 0 0-.4 .7 .69 .69 0 0 0 .5 .6 .69 .69 0 0 0 .4-.7 .69 .69 0 0 0-.5-.6 .78 .78 0 0 0 0 1.3M143.2 217.8h5.6M143.3 212.2a.89 .89 0 0 1-.1 1.2"/>
<path d="M143.5 218.5l.2-.7 .2 .7M143.7 217.8v17.4M144 213.3v.1zM144.7 212.4v.1v-.2l.2-.2 .4 .1v.4l-.3 .1M145.2 212.1l.1 .2-.1 .4 .3 .3a.44 .44 0 0 1-.4 .4 .44 .44 0 0 1-.5-.3h.1M145.3 212.8v.5M145.8 200.5h.8M146 212.8h9M147.4 200.5h4M147.5 212.6l-.8 .2 .8 .2M149.2 201.3h.2M149.2 217.8h.1"/>
<path d="M149.4 201.3h.2M149.7 201.3h.2M150 201.3h.2M150.3 201.3h.2M150.6 201.3h.2M150.8 203.2v4M150.8 208v.8M150.8 209.6v4M150.8 214.3v.8M150.8 215.9v4.7M150.8 217.9h4.9M150.9 201.3h.1"/>
<path d="M151.2 201.3h.1M151.2 211.3h-.2v.3M151.3 211.3h.2M151.4 201.3h.2M151.6 217.7l-.8 .2 .8 .2M151.6 211.3h.2M151.7 201.3h.2M151.9 211.3h.3M152 201.3h.2M152.1 200.5h.8M152.3 201.3h.2M152.3 211.3h.2"/>
<path d="M152.6 201.3h.2M152.6 211.3h.2M152.9 201.3h.2M153 211.3h.2M153.1 201.3h.2M153.3 211.3h.2M153.4 201.3h.2M153.6 211.3h.2M153.7 201.3h.2M153.7 200.5h4M153.9 211.3h.3M154 201.3h.2"/>
<path d="M154.2 212.6l.7 .2-.7 .2M154.2 217.7l.7 .2-.7 .2M154.3 211.3h.2M154.3 201.3h.2M154.6 201.3h.1M154.6 211.3h.2M154.9 201.3h.1M154.9 215.3v-15.6h-5.7v5.4h-2.5v10.2l2.5 2.5M154.9 215.8v2.6M154.9 215.3l-2.5 2.5v16l-.8 1.4h-1.5l-.9-1.4v-16M154.9 205.1h.1M154.9 211.3h.3"/>
<path d="M154.9 215.3h.1M155.3 211.3h.2M155.6 211.3h.2M155.9 211.3h.3M156.3 211.3h.2M156.6 217.3a.69 .69 0 0 0-.4 .6 .69 .69 0 0 0 .5 .6 .69 .69 0 0 0 .4-.7 .69 .69 0 0 0-.5-.5 .82 .82 0 0 0 0 1.2M156.6 211.3h.2M156.8 217.3a.86 .86 0 0 1-.1 1.2M156.9 211.3h.2M157.3 211.3h.2M157.4 218.5h.1zM157.6 211.3h.2"/>
<path d="M157.9 211.3h.2M158.3 211.3h.2M158.5 200.5h.8M158.5 217.3a.77 .77 0 0 0-.1 1.2M158.6 211.3h.2M158.7 217.8l.2 .4-.3 .3M158.8 217.4v.2l.1-.2-.2-.1a.64 .64 0 0 0-.6 .5 .64 .64 0 0 0 .5 .7 .39 .39 0 0 0 .3-.4 .39 .39 0 0 0-.4-.4 .39 .39 0 0 0-.4 .4M158.9 203.3v.8M158.9 204.9v3.9M158.9 209.6v.8M158.9 211.2v3.2M158.9 211.3h.2"/>
<path d="M159.2 211.3h.3M159.3 217.8h1.1M159.3 218.5h1.1M159.6 211.3h.2M159.8 217.3v1M159.9 211.3h.2M160.1 200.5h3.9M160.3 211.3h.2M160.6 211.3h.2M160.9 211.3h.2M161.2 217.3a.69 .69 0 0 0-.4 .6 .69 .69 0 0 0 .5 .6 .69 .69 0 0 0 .4-.7 .69 .69 0 0 0-.5-.5 .82 .82 0 0 0 0 1.2M161.2 211.3h.3"/>
<path d="M161.4 217.3a.86 .86 0 0 1-.1 1.2M161.6 211.3h.2M161.9 211.3h.2M162.2 218.5h.1M162.2 211.3h.3M162.6 211.3h.2M162.8 217.5l-.1 .1a.4 .4 0 0 1 .5-.4 .4 .4 0 0 1 .3 .5l-.6 .3-.2 .5M162.8 201.3h.1M162.9 218.3l.3 .2h.2l.2-.2-.2 .2-.7-.1M162.9 211.3h.2M163 201.3h.2M163.2 217.3l.3 .3-.5 .4"/>
<path d="M163.2 211.3h.3M163.3 201.3h.1M163.6 201.3h.1M163.6 211.3h.2M163.8 201.3h.2M163.9 211.3h.2M164.1 201.3h.2M164.2 211.3h.2M164.4 201.3h.2M164.6 211.3h.2M164.7 201.3h.2M164.8 200.5h.8"/>
<path d="M164.9 211.3h.2M165 201.3h.2M165.2 211.3h.2M165.2 201.3h.2M165.5 201.3h.2M165.6 211.3h.2M165.8 201.3h.2M165.9 211.3h.2M166.1 201.3h.2M166.2 211.3h.2M166.4 200.5h3.9M166.4 201.3h.2"/>
<path d="M166.5 211.3h.3v.3M166.7 201.3h.2M166.9 203.2v4M166.9 208v.8M166.9 209.6v4M166.9 214.3v.8M166.9 215.9v4M167 201.3h.2M167.2 201.3h.2M167.5 201.3h.2M167.8 201.3h.2M168.1 201.3h.2"/>
<path d="M168.4 201.3h.1M171.1 200.5h.8M172.7 200.5h3.9M36.1 239.3l4.6 .4M36.9 239.2l.7 .3-.8 .1M38 235.4l-.4 4.4M38 235l1.6 .1M38 235h.1M38.1 233.6l1.6 .2M38.8 234.4l-.3 4.3M39 232.8l-.1 .8M39.4 228l-.3 4"/>
<path d="M39.5 226.5v.7M39.5 235.5l-.4 4.5M39.6 235.1h.1M39.9 221.7l-.3 4M40 239.5l-.8 .1 .7 .3M40.1 220.2l-.1 .8M41.4 238.1a.69 .69 0 0 0-.3 .7 .69 .69 0 0 0 .5 .6 .69 .69 0 0 0 .3-.7 .69 .69 0 0 0-.5-.6 .82 .82 0 0 0 0 1.3M41.7 238.1a.89 .89 0 0 1-.1 1.3M41.8 222.5v.7M41.8 224v4M41.8 228.8v.8M41.8 230.4v3.9"/>
<path d="M41.8 235.1v.8M41.8 236.7v2.2M42.4 239.2v.2zM43 238.3l-.1 .1a.43 .43 0 0 1 .5-.3 .43 .43 0 0 1 .4 .3l-.8 .6-.1 .4M43.1 239.2l.3 .2h.3l.1-.2-.2 .1-.7-.1M43.5 238.1l.2 .3-.5 .4M44.3 238.1l-.1 .6a.45 .45 0 0 1 .6-.2 .45 .45 0 0 1 0 .7 .45 .45 0 0 1-.6-.1M44.3 238.1h.6zM44.6 238.5l.3 .3-.3 .6M45.4 238.6h1M45.4 239.3h1M45.9 238.1v1.1"/>
<path d="M47.3 238.1a.69 .69 0 0 0-.4 .7 .69 .69 0 0 0 .5 .6 .69 .69 0 0 0 .4-.7 .69 .69 0 0 0-.5-.6 .82 .82 0 0 0 0 1.3M47.5 238.1a.92 .92 0 0 1-.1 1.3M48.2 239.2v.2zM48.8 238.3l.3-.2v1.3M48.8 239.4h.5M49 238.1v1.3M50.1 238.1a.69 .69 0 0 0-.4 .7 .69 .69 0 0 0 .5 .6 .74 .74 0 0 0 0-1.3 .74 .74 0 0 0-.1 1.3M50.3 238.1a.86 .86 0 0 1-.1 1.3M84.1 237.9a.69 .69 0 0 0-.4 .7 .69 .69 0 0 0 .5 .6 .69 .69 0 0 0 .4-.7 .69 .69 0 0 0-.5-.6 .81 .81 0 0 0 0 1.3M84.3 238a.87 .87 0 0 1-.1 1.2M86 238.6l-.3 .2-.6-.3-.2 .3M86 238.5l-.2 .3-.6-.3-.3 .2"/>
<path d="M86.5 239.2h.5M86.5 238.2l.3-.2v1.2M86.7 238v1.2M87.5 238.2v.1v-.2l.2-.1h.4v.5h-.3M88 238l.1 .3-.2 .2 .3 .3a.43 .43 0 0 1-.3 .5 .43 .43 0 0 1-.5-.4l.1 .1M88.1 238.6v.6M88.7 238v.4l.3-.2-.1-.2M88.9 238l-.3 .2 .1 .2M88.9 238l-.1 .4M90 222.5v.7M90 224v4M90 228.8v.8"/>
<path d="M90 230.4v3.9M90 235.1v.8M90 236.7v2.2M90 239.3v.8M90.7 239.5l-.7 .2 .7 .2M91.7 220.2l.1 .8M91.8 221.7l.4 4M92.2 226.5l.1 .7M92.4 228l.3 4M92.6 239.4l.8 .1-.8 .3M92.8 232.8l.1 .8M92.9 234.4l.4 4.3"/>
<path d="M93.4 239.1v.8M93.4 239.5l-2.7 .2-7.4-.1M93.4 235.1h8.5M93.7 233.6l-1.6 .2M94.5 222.1l-.1-.5v.5l.6 .2a.45 .45 0 0 1-.2-.7 .45 .45 0 0 1 .8 0 .45 .45 0 0 1-.2 .7v-.1M94.5 220.3l-.1-.6v.6l.6 .1a.45 .45 0 0 1-.2-.7 .45 .45 0 0 1 .8 0 .45 .45 0 0 1-.2 .7v-.1M94.8 221.8l.4-.3 .5 .3M95.6 221h.1M95.9 234.3l.2 .8 .2-.8M101.3 234.3l.3 .8 .2-.8M138.8 228.9l.2-.2 .4 .2 .3-.3a.42 .42 0 0 1 .4 .4 .42 .42 0 0 1-.3 .5v-.1M138.8 227.3a.69 .69 0 0 0 .7 .4 .69 .69 0 0 0 .6-.5 .69 .69 0 0 0-.7-.4 .69 .69 0 0 0-.6 .5 .82 .82 0 0 0 1.3 0"/>
<path d="M138.8 224.5a.69 .69 0 0 0 .7 .4 .69 .69 0 0 0 .6-.5 .69 .69 0 0 0-.7-.4 .69 .69 0 0 0-.6 .5 .82 .82 0 0 0 1.3 0M138.8 221.5a.69 .69 0 0 0 .7 .3 .69 .69 0 0 0 .6-.5 .69 .69 0 0 0-.7-.3 .69 .69 0 0 0-.6 .5 .82 .82 0 0 0 1.3 0M138.8 225.9h1.1M138.9 227.1a.89 .89 0 0 1 1.2 .1M138.9 224.3a.89 .89 0 0 1 1.2 .1M138.9 222.9l-.1-.6v.6l.6 .1a.45 .45 0 0 1-.2-.7 .45 .45 0 0 1 .7 0 .45 .45 0 0 1-.1 .7M138.9 221.2a.86 .86 0 0 1 1.2 .1M139.2 222.5l.4-.3 .5 .3M139.4 229.1l-.2-.4a.39 .39 0 0 0-.4 .4 .39 .39 0 0 0 .3 .4l-.1-.1M139.4 225.4v1.1M139.5 228.7l.5 .1M140 228.2v.1z"/>
<path d="M140 223.6v.1zM140 225.4v1.1M140.1 235.2h9.4M140.4 234.4l.2 .8 .2-.8M141.9 230.2l.4-.2 .3 .5M141.9 225.8a.69 .69 0 0 0 .7 .3 .69 .69 0 0 0 .6-.4 .69 .69 0 0 0-.7-.4 .69 .69 0 0 0-.6 .5 .79 .79 0 0 0 1.3 0M141.9 222.7a.69 .69 0 0 0 .7 .4 .69 .69 0 0 0 .6-.5 .69 .69 0 0 0-.7-.4 .69 .69 0 0 0-.6 .5 .82 .82 0 0 0 1.3 0M141.9 228.9h.4M141.9 227.2h1.1M142 225.5a.89 .89 0 0 1 1.2 .2M142 224.1l-.1-.6v.6l.6 .2a.45 .45 0 0 1-.2-.7 .45 .45 0 0 1 .8 0 .45 .45 0 0 1-.2 .7v-.1M142 222.5a.86 .86 0 0 1 1.2 .1"/>
<path d="M142.1 228.3l-.1 .6M142.2 230.7v.1a.44 .44 0 0 1-.3-.5 .44 .44 0 0 1 .4-.4l.5 .8 .4 .1M142.3 228.1l.4 .4h.5M142.3 223.8l.4-.3 .5 .3M142.5 226.6v1.1M143 230.6l.2-.3v-.3l-.2-.1 .1 .2v.7M143.1 229.4v.2zM143.1 224.8v.1zM143.1 226.6v1.1M143.2 228.5l-1.3-.5 .2 .2-.2 .5 .3 .2M143.5 234.4l.2 .8 .2-.8M150.8 220.7v.8"/>
<path d="M150.8 222.2v4M150.8 227v.8M150.8 228.6v3.9M150.8 233.3v.8M150.8 234.9v4M150.8 239.4v1.3M151.6 240l-.8 .2 .8 .2M154 238.6v.1a.42 .42 0 0 1 .4-.3 .42 .42 0 0 1 .4 .4l-.8 .5v.4M154.1 239.5l.3 .2h.3l.1-.2-.2 .1-.6-.1M154.5 238.4l.2 .4-.4 .3M155.2 239.6h.1zM155.9 238.5l.6-.1h-.6l-.1 .6a.46 .46 0 0 1 .7-.2 .46 .46 0 0 1 0 .8 .46 .46 0 0 1-.7-.2h.1"/>
<path d="M156.3 238.8l.3 .4-.3 .5M157.6 238.5v1.2M158 239.3h-1l.7-.9v1.3M158.3 238.9h1.1M158.3 239.6h1.1M158.8 238.4v1.1M160.2 238.4a.69 .69 0 0 0-.3 .7 .69 .69 0 0 0 .4 .6 .69 .69 0 0 0 .4-.7 .69 .69 0 0 0-.5-.6 .78 .78 0 0 0 0 1.3M160.5 238.5a.89 .89 0 0 1-.2 1.2M161.1 239.6h.1zM161.8 238.6l-.1 .1a.44 .44 0 0 1 .5-.3 .44 .44 0 0 1 .4 .4l-.8 .5-.1 .4M161.9 239.5l.3 .2h.2l.2-.2-.2 .1-.7-.1M162.3 238.4l.2 .4-.5 .3"/>
<path d="M163 238.5l.7-.1h-.7l-.1 .6a.45 .45 0 0 1 .7-.2 .45 .45 0 0 1 0 .7 .45 .45 0 0 1-.7-.1h.1M163.4 238.8l.3 .4v.3l-.3 .2M165.3 230.5h3.9M166.1 230.3l-.8 .2 .8 .2M166.1 240l.8 .2-.8 .2M166.9 220.7v.8M166.9 222.2v4M166.9 227v.8M166.9 228.6v3.9M166.9 233.3v.8M166.9 234.9v4M166.9 239.4v1.3"/>
<path d="M167.7 230.3l.8 .2-.8 .2M170.1 229.9a.67 .67 0 0 0-.4 .6 .67 .67 0 0 0 .5 .6 .67 .67 0 0 0 .4-.6 .67 .67 0 0 0-.5-.6 .8 .8 0 0 0 0 1.2M170.3 229.9a.84 .84 0 0 1-.1 1.2M171.1 231.1h.1M171.7 229.9h.6h-.6l-.1 .6a.45 .45 0 0 1 .7-.2 .45 .45 0 0 1 0 .7 .45 .45 0 0 1-.7-.2l.1 .1M172.1 230.3l.3 .4-.3 .4M172.8 230.4h1.1M172.8 231.1h1.1M173.4 229.9v1M174.7 229.9a.67 .67 0 0 0-.3 .6 .67 .67 0 0 0 .5 .6 .67 .67 0 0 0 .3-.6 .67 .67 0 0 0-.5-.6 .8 .8 0 0 0 0 1.2M175 229.9a.86 .86 0 0 1-.1 1.2M175.7 231.1h.1"/>
<path d="M176.2 230.1l.4-.2v1.2M176.2 231.1h.6M176.5 229.9v1.2M150.8 240.2h16.1"/>
<circle cx="52.9" cy="129.6" r="2.53"/>
<circle cx="138" cy="132.2" r="1.47"/>
<circle cx="175.2" cy="132.2" r="1.47"/>
<circle cx="138" cy="145.1" r="1.48"/>
<circle cx="175.2" cy="145.1" r="1.47"/>
</g>
<path d="M50.1 126.7l.3-.4 1 1.4zM60.7 126.8l.4 .3-1.1 1.2zM66.5 126.8l.5 .3-1.1 1.2zM71.2 126.8l.4 .3-1 1.2zM78 126.8l.4 .3-1.1 1.2zM148.7 137.5h2.9l-1.4 2.5zM150.2 139.9h1.4zM148.7 139.9h1.5zM150.2 140l1.4-.1zM148.7 140l1.5-.1zM163.8 140.7l.5 .8-.7-.5z" fill="#000"/>
<g font-size="5.7">
<text x="56.6" y="20.3">EVERLIGHT ELETCRONICS CO., LTD</text>
<text x="16.9" y="33.2">Technical Data Sheet</text>
<text x="16.9" y="39.7">Photocoupler-RoHS Compliant</text>
<text x="140.1" y="52.1">EL817 Series</text>
</g>
<text font-size="5.3" x="52.2" y="140.5">E L 8 1 7</text>
<g font-size="4.9">
<text x="16.9" y="52.6">Device Selection Guide</text>
<text x="66.6" y="59.2">Chip Material</text>
<text x="23.6" y="62.5">Part. No.</text>
<text x="61.9" y="66.1">IR</text>
<text x="93.5" y="66.1">PT</text>
<text x="24.4" y="73">EL817*</text>
<text x="58.8" y="73">GaAs</text>
<text x="89.3" y="73">Silicon</text>
<text x="16.9" y="88.4">Package Dimensions</text>
</g>
<g font-size="3.5">
<text x="51.7" y="146.1">E V E R L I G H T</text>
<text x="20.5" y="272.4">Everlight Electronics Co., Ltd.</text>
<text x="83.5" y="272.4">http:\\www.everlight.com</text>
<text x="137.8" y="272.4">Rev 5</text>
<text x="162.2" y="272.4">Page: 2 of 12</text>
<text x="20.5" y="278.3">Device No：DPC-817-001</text>
<text x="84.1" y="278.3">Prepared date：08-2-2005</text>
<text x="136" y="278.3">Prepared by：Chun-Chih Liang</text>
</g>
<g font-size="2.6">
<text x="75.5" y="104">Rank mark*1</text>
<text x="79.3" y="107.4">Factory identification mark*2</text>
<text x="81.8" y="111.1">Year code*3</text>
<text x="26.5" y="117.1">Anode mark</text>
<text x="84.1" y="116.8">Week code*4</text>
</g>
</svg>
